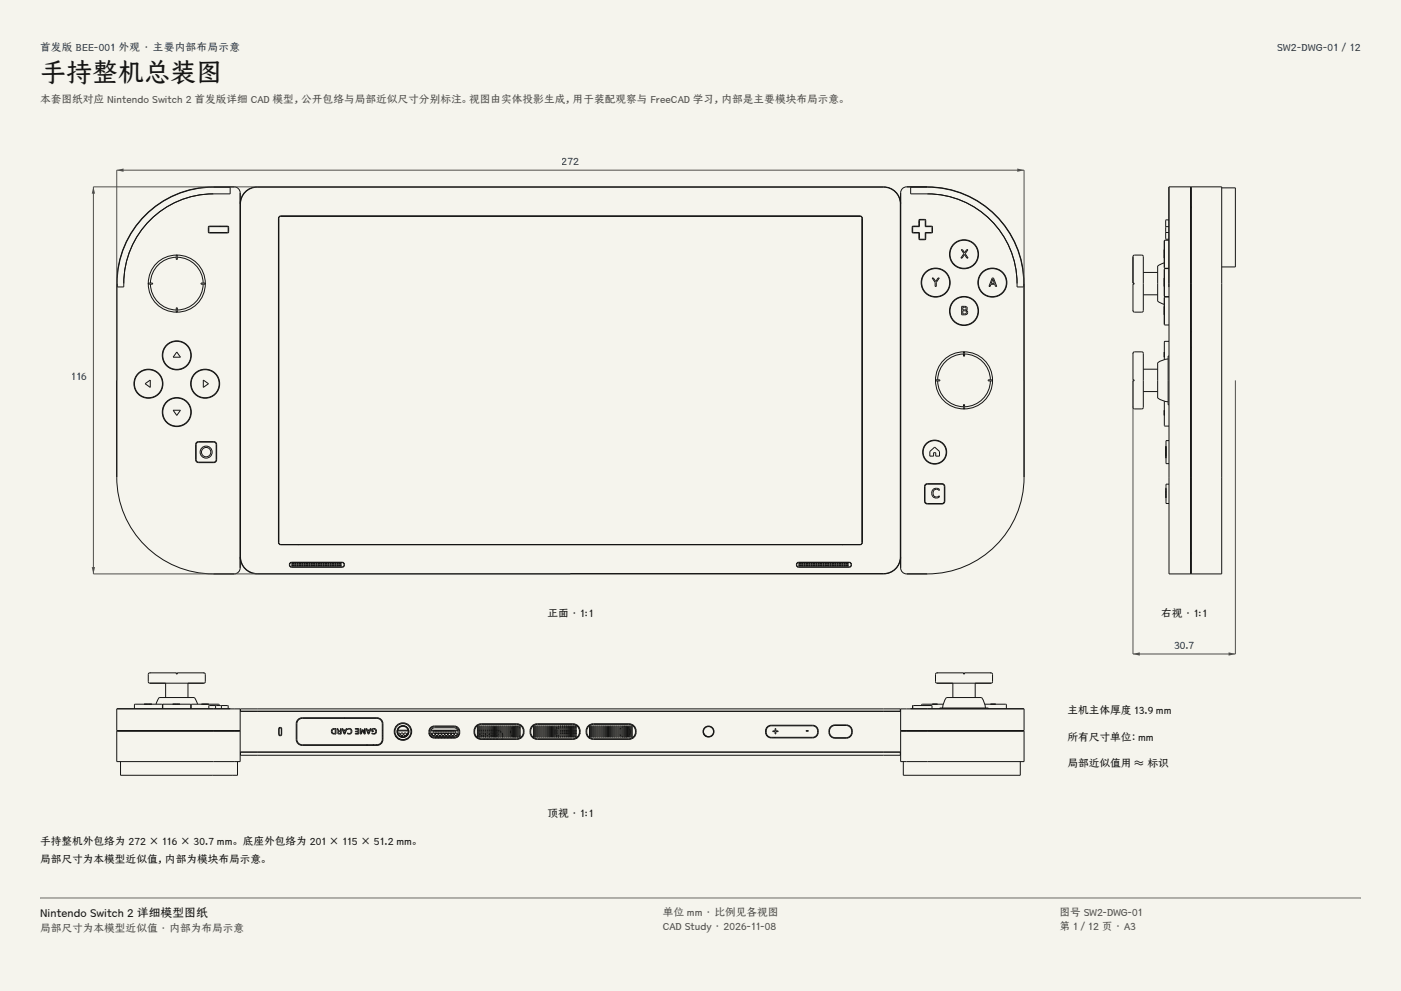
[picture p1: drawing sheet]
<svg xmlns="http://www.w3.org/2000/svg" width="420mm" height="297mm" viewBox="0 0 420 297" stroke-linecap="round" stroke-linejoin="round" font-family="sans-serif">
<g fill="#f5f4ed">
<path d="M0 0h420v297h-420z"/>
<path d="M12 12h396v275h-396z"/>
</g>
<g fill="none" stroke="#141413" stroke-width=".3">
<path d="M73.3 57.9a5 5 0 0 1 3.8-1.8h187.8a5 5 0 0 1 5 5v105.8a5 5 0 0 1-5 5h-187.8a5 5 0 0 1-5-5v-105.8a5 5 0 0 1 1.2-3.2zM270.5 56.5l.8-.4a41.9 41.9 0 0 1 15.1 1.1 29 29 0 0 1 20.6 27.8v58a29 29 0 0 1-29 29h-6.2a1.8 1.8 0 0 1-1.8-1.8v-112.4zM273 56.1a34.1 34.1 0 0 1 17.2 2.7 29 29 0 0 1 16.7 27.2h-2a26.9 26.9 0 0 0-26.9-27.9h-5zM43.5 64.5a28.9 28.9 0 0 1 20.5-8.5h6.2a1.8 1.8 0 0 1 1.8 1.8v112.4a1.8 1.8 0 0 1-1.8 1.8 42.4 42.4 0 0 1-14.6-1.2 29 29 0 0 1-20.6-27.8v-58a28.9 28.9 0 0 1 8.5-20.5zM43.6 64.6a28.8 28.8 0 0 1 20.4-8.5h5v2a32.8 32.8 0 0 0-15 1.9 27 27 0 0 0-16.9 26h-2a28.9 28.9 0 0 1 8.5-21.4zM52.8 76.5h.4v1.2h-.4zM52.8 77.1a7.9 7.9 0 0 0-7.7 7.7M53.2 77.1a7.9 7.9 0 0 1 7.7 7.7M62.5 67.9l.3-.1h5.4l.4 .3v1.4l-.4 .3h-5.4l-.3-.3zM62.7 68l5.5-.1 .2 .3v1.2l-.2 .3h-5.3l-.3-.3zM65.7 67.8l.1 .1M66.1 67.8l.1 .1"/>
<path d="M67.9 67.8l-.1 .1M68.3 67.8l-.1 .1M72 61.1a5.1 5.1 0 0 1 5.1-5.1h187.8a5.1 5.1 0 0 1 5.1 5.1M83.7 64.9l.5-.2 173.9 .1 .4 .6v97.4l-.7 .5-173.9-.1-.4-.6v-97.2zM83.7 65l.5-.2 173.9 .1 .3 .5v97.4l-.6 .4-173.9-.1-.3-.5v-97.2zM273.5 67.9l2-.1 .1-2h1.8l.1 2 2 .1v1.8l-2 .1-.1 2h-1.8l-.1-2-2-.1zM273.7 68l1.9-.1 .1-1.9 1.5-.1 .2 .2v1.8l1.9 .1 .1 1.5-.2 .2h-1.8l-.1 1.9-1.5 .1-.2-.2v-1.8l-1.9-.1zM273.7 67.8l.1 .1M274.1 67.8l.1 .1M275.5 66.5l.1 .1M275.5 65.9l.2 .1M275.6 67.4l-.1 .1"/>
<path d="M275.8 65.7l.2 .2M285.9 79.2h.2M288.2 74.8h.3l.7 1 .6-1h.4l-.8 1.2 .8 1.3h-.3l-.8-1-.7 1h-.3l.9-1.3zM291.9 79.2h.2M44.5 84.8h1.3v.4h-1.3zM45.1 85.2a7.9 7.9 0 0 0 7.7 7.7M52.8 92.2h.4v1.3h-.4zM60.3 84.8h1.2v.4h-1.2zM60.9 85.2a7.9 7.9 0 0 1-7.7 7.7M279.4 83.3h.4l.7 1.1 .7-1.1h.4l-.9 1.3v1.2h-.4v-1.2zM288.3 91.8h.9a.61 .61 0 0 1 .7 .4 .61 .61 0 0 1-.3 .8 .71 .71 0 0 1 .5 .8 .71 .71 0 0 1-.9 .5h-.9zM288.6 93.1h.6a.47 .47 0 0 1 .5 .5 .47 .47 0 0 1-.5 .5h-.6z"/>
<path d="M288.6 92.1h.5a.39 .39 0 0 1 .5 .4 .39 .39 0 0 1-.5 .4h-.5zM297.4 83.3h.4l1 2.5h-.4l-.2-.6h-1.1l-.3 .6h-.3zM297.6 83.7l.5 1.2h-.9zM43.5 115l1.6-1.1v2.2zM53 105.5l1.1 1.5h-2.2zM61 113.9l1.5 1.1-1.5 1.1zM83.5 114.4h.1M83.5 112.2h.1M258.4 114.4h.1M258.4 112.2h.1M280.5 113.8h1.3v.4h-1.3zM281.1 114.2a7.9 7.9 0 0 0 7.7 7.7"/>
<path d="M288.8 105.5h.4v1.2h-.4zM288.8 106.1a7.9 7.9 0 0 0-7.7 7.7M289.2 106.1a7.9 7.9 0 0 1 7.7 7.7M296.3 113.8h1.2v.4h-1.2zM296.9 114.2a7.9 7.9 0 0 1-7.7 7.7M51.9 122.9h2.2l-1.1 1.6zM58.9 132.6l.6-.3h4.6a.85 .85 0 0 1 .9 .9v4.6a.85 .85 0 0 1-.9 .8h-4.6a.85 .85 0 0 1-.8-.8v-4.6zM59 132.7l.5-.2h4.6l.5 .2 .2 .5v4.6l-.2 .5-.5 .2h-4.6l-.5-.2-.2-.5v-4.6zM278.8 135.3l1.4-1.3 1.5 1.3v1.4h-1.2v-1h-.6v1h-1.1zM288.8 121.2h.4v1.3h-.4zM277.4 145.2l.6-.2h4.4a.85 .85 0 0 1 .9 .8v4.4a.85 .85 0 0 1-.9 .9h-4.4a.85 .85 0 0 1-.8-.9v-4.4zM277.5 145.3l.5-.2h4.4l.5 .2 .2 .5v4.4l-.2 .5-.5 .2h-4.4l-.5-.2-.2-.5v-4.4z"/>
<path d="M279.7 146.7a1.57 1.57 0 0 1 1.9-.1v.4a1.1 1.1 0 0 0-1.6 0 1.1 1.1 0 0 0 0 1.6 1.1 1.1 0 0 0 1.6 0 .87 .87 0 0 1-1.2 .6 1.52 1.52 0 0 1-.7-2.5zM72 166.9a5.1 5.1 0 0 0 5.1 5.1h187.8a5.1 5.1 0 0 0 5.1-5.1M86.9 168.7l.5-.2h15.2a.76 .76 0 0 1 .7 .8 .76 .76 0 0 1-.7 .7h-15.2l-.6-.4zM87.1 168.7l15.5-.1 .5 .3 .1 .5-.6 .5h-15.2l-.5-.5zM89.3 163.2l.2 .1M238.9 168.7l.5-.2h15.2a.76 .76 0 0 1 .7 .8 .76 .76 0 0 1-.7 .7h-15.2l-.6-.4zM239.1 168.7l15.5-.1 .5 .3 .1 .5-.6 .5h-15.2l-.5-.5zM252.6 163.2l-.1 .1M252.7 163.2l-.2 .1"/>
<circle cx="289" cy="76.2" r="4.4"/>
<circle cx="289" cy="76.2" r="4.2"/>
<circle cx="53" cy="85" r="8.6"/>
<circle cx="280.5" cy="84.7" r="4.4"/>
<circle cx="280.5" cy="84.7" r="4.2"/>
<circle cx="289" cy="93.2" r="4.4"/>
<circle cx="289" cy="93.2" r="4.2"/>
<circle cx="297.5" cy="84.7" r="4.4"/>
<circle cx="297.5" cy="84.7" r="4.2"/>
<circle cx="44.5" cy="115" r="4.4"/>
<circle cx="44.5" cy="115" r="4.2"/>
<circle cx="53" cy="106.5" r="4.4"/>
<circle cx="53" cy="106.5" r="4.2"/>
<circle cx="61.5" cy="115" r="4.4"/>
<circle cx="61.5" cy="115" r="4.2"/>
<circle cx="289" cy="114" r="8.6"/>
<circle cx="53" cy="123.5" r="4.4"/>
<circle cx="53" cy="123.5" r="4.2"/>
<circle cx="61.8" cy="135.5" r="1.81"/>
<circle cx="61.8" cy="135.5" r="1.4"/>
<circle cx="280.2" cy="135.5" r="3.6"/>
<circle cx="280.2" cy="135.5" r="3.5"/>
<circle cx="87.6" cy="169" r=".14"/>
<circle cx="87.6" cy="169.5" r=".14"/>
<circle cx="88.1" cy="169.5" r=".14"/>
<circle cx="88.1" cy="169" r=".14"/>
<circle cx="88.6" cy="169" r=".14"/>
<circle cx="88.6" cy="169.5" r=".14"/>
<circle cx="89.2" cy="169" r=".14"/>
<circle cx="89.2" cy="169.5" r=".14"/>
<circle cx="89.7" cy="169.5" r=".14"/>
<circle cx="89.7" cy="169" r=".14"/>
<circle cx="90.2" cy="169" r=".14"/>
<circle cx="90.2" cy="169.5" r=".14"/>
<circle cx="90.7" cy="169.5" r=".14"/>
<circle cx="90.7" cy="169" r=".14"/>
<circle cx="91.2" cy="169" r=".14"/>
<circle cx="91.2" cy="169.5" r=".14"/>
<circle cx="91.8" cy="169.5" r=".14"/>
<circle cx="91.8" cy="169" r=".14"/>
<circle cx="92.3" cy="169.5" r=".14"/>
<circle cx="92.3" cy="169" r=".14"/>
<circle cx="92.8" cy="169" r=".14"/>
<circle cx="92.8" cy="169.5" r=".14"/>
<circle cx="93.3" cy="169" r=".14"/>
<circle cx="93.3" cy="169.5" r=".14"/>
<circle cx="93.8" cy="169" r=".14"/>
<circle cx="93.8" cy="169.5" r=".14"/>
<circle cx="94.4" cy="169" r=".14"/>
<circle cx="94.4" cy="169.5" r=".14"/>
<circle cx="94.9" cy="169.5" r=".14"/>
<circle cx="94.9" cy="169" r=".14"/>
<circle cx="95.4" cy="169" r=".14"/>
<circle cx="95.4" cy="169.5" r=".14"/>
<circle cx="95.9" cy="169" r=".14"/>
<circle cx="95.9" cy="169.5" r=".14"/>
<circle cx="96.4" cy="169.5" r=".14"/>
<circle cx="96.4" cy="169" r=".14"/>
<circle cx="97" cy="169.5" r=".14"/>
<circle cx="97" cy="169" r=".14"/>
<circle cx="97.5" cy="169.5" r=".14"/>
<circle cx="97.5" cy="169" r=".14"/>
<circle cx="98" cy="169.5" r=".14"/>
<circle cx="98" cy="169" r=".14"/>
<circle cx="98.5" cy="169" r=".14"/>
<circle cx="98.5" cy="169.5" r=".14"/>
<circle cx="99" cy="169.5" r=".14"/>
<circle cx="99" cy="169" r=".14"/>
<circle cx="99.6" cy="169.5" r=".14"/>
<circle cx="99.6" cy="169" r=".14"/>
<circle cx="100.1" cy="169" r=".14"/>
<circle cx="100.1" cy="169.5" r=".14"/>
<circle cx="100.6" cy="169.5" r=".14"/>
<circle cx="100.6" cy="169" r=".14"/>
<circle cx="101.1" cy="169" r=".14"/>
<circle cx="101.1" cy="169.5" r=".14"/>
<circle cx="101.6" cy="169.5" r=".14"/>
<circle cx="101.6" cy="169" r=".14"/>
<circle cx="102.2" cy="169" r=".14"/>
<circle cx="102.2" cy="169.5" r=".14"/>
<circle cx="239.6" cy="169.5" r=".14"/>
<circle cx="239.6" cy="169" r=".14"/>
<circle cx="240.1" cy="169" r=".14"/>
<circle cx="240.1" cy="169.5" r=".14"/>
<circle cx="240.6" cy="169" r=".14"/>
<circle cx="240.6" cy="169.5" r=".14"/>
<circle cx="241.2" cy="169" r=".14"/>
<circle cx="241.2" cy="169.5" r=".14"/>
<circle cx="241.7" cy="169.5" r=".14"/>
<circle cx="241.7" cy="169" r=".14"/>
<circle cx="242.2" cy="169" r=".14"/>
<circle cx="242.2" cy="169.5" r=".14"/>
<circle cx="242.7" cy="169" r=".14"/>
<circle cx="242.7" cy="169.5" r=".14"/>
<circle cx="243.2" cy="169.5" r=".14"/>
<circle cx="243.2" cy="169" r=".14"/>
<circle cx="243.8" cy="169.5" r=".14"/>
<circle cx="243.8" cy="169" r=".14"/>
<circle cx="244.3" cy="169.5" r=".14"/>
<circle cx="244.3" cy="169" r=".14"/>
<circle cx="244.8" cy="169" r=".14"/>
<circle cx="244.8" cy="169.5" r=".14"/>
<circle cx="245.3" cy="169" r=".14"/>
<circle cx="245.3" cy="169.5" r=".14"/>
<circle cx="245.8" cy="169.5" r=".14"/>
<circle cx="245.8" cy="169" r=".14"/>
<circle cx="246.4" cy="169.5" r=".14"/>
<circle cx="246.4" cy="169" r=".14"/>
<circle cx="246.9" cy="169" r=".14"/>
<circle cx="246.9" cy="169.5" r=".14"/>
<circle cx="247.4" cy="169.5" r=".14"/>
<circle cx="247.4" cy="169" r=".14"/>
<circle cx="247.9" cy="169.5" r=".14"/>
<circle cx="247.9" cy="169" r=".14"/>
<circle cx="248.4" cy="169" r=".14"/>
<circle cx="248.4" cy="169.5" r=".14"/>
<circle cx="249" cy="169.5" r=".14"/>
<circle cx="249" cy="169" r=".14"/>
<circle cx="249.5" cy="169" r=".14"/>
<circle cx="249.5" cy="169.5" r=".14"/>
<circle cx="250" cy="169" r=".14"/>
<circle cx="250" cy="169.5" r=".14"/>
<circle cx="250.5" cy="169" r=".14"/>
<circle cx="250.5" cy="169.5" r=".14"/>
<circle cx="251" cy="169" r=".14"/>
<circle cx="251" cy="169.5" r=".14"/>
<circle cx="251.6" cy="169.5" r=".14"/>
<circle cx="251.6" cy="169" r=".14"/>
<circle cx="252.1" cy="169" r=".14"/>
<circle cx="252.1" cy="169.5" r=".14"/>
<circle cx="252.6" cy="169.5" r=".14"/>
<circle cx="252.6" cy="169" r=".14"/>
<circle cx="253.1" cy="169" r=".14"/>
<circle cx="253.1" cy="169.5" r=".14"/>
<circle cx="253.6" cy="169" r=".14"/>
<circle cx="253.6" cy="169.5" r=".14"/>
<circle cx="254.2" cy="169.5" r=".14"/>
<circle cx="254.2" cy="169" r=".14"/>
</g>
<path d="M35 114v-63h272v63" fill="none" stroke="#504e49" stroke-width=".3"/>
<g fill="#504e49">
<path d="M35 51l2-.5v1z"/>
<path d="M305 50.5l2 .5-2 .5z"/>
</g>
<path d="M171 56h-143v116h143" fill="none" stroke="#504e49" stroke-width=".3"/>
<g fill="#504e49">
<path d="M28 56l.5 2h-1z"/>
<path d="M27.5 170h1l-.5 2z"/>
</g>
<g fill="none" stroke="#141413" stroke-width=".3">
<path d="M350.5 56h15.8v116h-15.8zM350.5 56.1v29.9M357 56v29M357.1 56v116M366.3 56.3h4.1v23.7h-4.1M339.7 76.9v7.9M340 76.5l2.3-.1a.94 .94 0 0 1 .5 1.3v14.2a1.31 1.31 0 0 1-.5 1.6h-2.3M340 76.5l-.3 .4M340 76.5h.1M349 74.8v2.5M349 74.8h.1M349 76h.1"/>
<path d="M349 77.3h.1M349.1 78.8a2.21 2.21 0 0 0-2 1.2v10.3l2 .9M349.1 72.2v8M349.5 67.9v1.8M349.5 69.7v2h.9M349.5 67.9h.9M349.5 69.7h.9M350.4 72h-1.1l-.2 .2M350.4 65.9h-.9v2M357 62h.1M357 62.3h.1M357.1 62h.1"/>
<path d="M357.1 62.3h.1M339.7 84.8h.3v.4h-.3v7.9M339.7 93.1l.3 .4M339.7 92.9v.2M339.8 84.8v.4M340 93.5h.1M342.8 88.3h4.3M342.8 81.6h4.3M349 83.3v2.5M349 83.3h.1M349 85.8h.1M349 91.8h.1"/>
<path d="M349 93h.1M349 94.3h.1M349 91.8v1.2M349 93v.2M349 93.2v1.1M349.1 80.2l.2 .2h1.1M349.1 88.7l.2 .2h1.2M349.1 97.2l.2 .2h1.2M349.1 80.7v8M349.1 89.2v4M349.1 89.2v8M349.1 93.2v4"/>
<path d="M350.2 80.4v.1M350.2 88.9v.1M350.4 80.5h-1.1l-.2 .2M350.5 89h-1.2l-.2 .2M357 85v58M357 98.6h.1M357 99.4h.1M357 99.5h.1M357 85l.1-28.8v115.6l-.1-28.8M357.1 98.6h.1M357.1 99.4h.1M357.1 99.5h.1"/>
<path d="M339.7 105.9v7.9h.3v.4h-.3v7.9M339.7 105.9v.2M339.8 113.8v.4M340 105.5l2.3-.1a.94 .94 0 0 1 .5 1.3v14.2a1.31 1.31 0 0 1-.5 1.6h-2.3M340 105.5l-.3 .4M340 105.5h.1M342.8 117.3h4.3M342.8 110.6h4.3M349 107h.1M349 105.5h.1M349 105.5v1.5M350.2 107.6a4.8 4.8 0 0 0-3.1 1.2v10.4a4.6 4.6 0 0 0 3.1 1.2"/>
<path d="M350.5 102.3h-1.2l-.2 .2v5.3M350.5 106.7h-.3v14.6h.3M357 105h.1M357 104.2h.1M357 104h.1M357.1 105h.1M357.1 104.2h.1M357.1 104h.1M339.7 122.1l.3 .4M339.7 121.9v.2M340 122.5h.1M349 122.9v1.6"/>
<path d="M349 122.9h.1M349 124.5h.1M349.1 120.2v7.3l.2 .2h1.2M349.5 135.3h.1M349.5 133.7v.3M349.5 136.7v.6M349.5 133.7h.1M349.5 137.3h.1M349.5 134v2.7M349.5 133.7v1.8M349.5 135.5v1.8M349.6 135.5v3.5h.9"/>
<path d="M350.5 132h-.9v3.5M349.5 146.6h.1M349.5 147h.1M349.5 148.6h.1M349.5 149h.1M349.5 149.3h.1M349.5 146.3h.1M349.5 147v1.6M349.5 149v.3M349.5 146.3v.3M350.5 145.1h-.9v5.8h.9M357 143v29"/>
<path d="M357 166h.1M357 165.7h.1M357.1 166h.1M357.1 165.7h.1"/>
</g>
<path d="M339.7 114v82h30.7v-82" fill="none" stroke="#504e49" stroke-width=".3"/>
<g fill="#504e49">
<path d="M339.7 196l2-.5v1z"/>
<path d="M368.3 195.5l2.1 .5-2.1 .5z"/>
</g>
<g fill="none" stroke="#141413" stroke-width=".3">
<path d="M35.1 212.5h33.9M40.3 212.4v-1.1l.2-.2h8l.2 .2v1.1M43.2 211h2.3M43.2 211h.1M44.2 211h.1M44.5 202l-.1 2.3 .5 .5M44.5 202h.1M44.6 211h.1M44.9 204.8h16.2M44.9 204.8h4.8v4.3M44.9 201.7l-.4 .3M44.9 201.7h7.9v.3h.4v-.3h7.9"/>
<path d="M44.9 201.7h.2M45.5 211h.1M46.8 211.1l.9-2h10.6l.9 2M48.7 212.2h.1M48.8 212.4v-1.1l.2-.2h8l.2 .2v1.1M51.8 211h2.1M51.8 211h.1M52.2 211h.1M52.8 211h.1M52.8 201.8h.4M53.5 211h.1M53.8 211h.1"/>
<path d="M53.9 211h.1M57.2 212.2h.1M60.4 211h2.2M60.4 211h.1M60.8 211h.1M60.9 201.7h.2M61.1 201.7l.4 .3M61.1 204.8h-4.7v4.3M61.5 211h.1M61.5 202h.1M61.5 202l.1 2.3-.5 .5M62.2 211h.1"/>
<path d="M62.6 211h.1M64 219.1l-28.8-.1h36.6l-1.6 .1M64 219.1h6.2M64.6 211.5h1.8M64.6 211.5h-2v.9M64.6 211.5v.9M65.7 211.5l-.2-.4h-8l-.2 .2v1.1M66.4 211.5h2v.9M66.4 211.5v.9M70.2 219.1h1.8M72 213.2h198M72 219h-37v-6.5h37v15.8h-37v-9.2h29"/>
<path d="M72.1 212.5h197.8v.7h-197.8zM83.7 218.3l.3-.1 .3 .3v1.5l-.3 .3-.3-.3zM83.7 218.1h.6l.2 .3v1.7l-.4 .4-.5-.4v-1.7zM88.9 216.4h.2M89.3 215.6l1.3-.5h22.4a1.8 1.8 0 0 1 1.8 1.8v4.7a1.8 1.8 0 0 1-1.8 1.8h-22.4a1.8 1.8 0 0 1-1.8-1.8v-4.7zM89.5 215.8l1.1-.5 22.8 .1 .7 .4 .4 .7v5.5l-.7 1-.8 .2-22.8-.1-1-.7-.2-.8v-4.7zM99.6 218.5l1.1-.1v1.6a.94 .94 0 0 1-1.2-.2 .94 .94 0 0 1 .1-1.3zM99.7 218.7l.8-.2v1.3a.7 .7 0 0 1-.8-.2 .7 .7 0 0 1 0-.9zM101 218.4h.2l.6 .6h.3v-.6h.2v1.6h-.5a.46 .46 0 0 1-.6-.3 .46 .46 0 0 1 .3-.6zM101.5 219.3l.6-.1v.6l-.6-.1zM102.5 218.4h.3l.1 .4h.7l.2-.4h.2l-.6 1.6h-.2zM103 219h.6l-.3 .8z"/>
<path d="M103.3 215.1v.2M104.2 218.5a.85 .85 0 0 1 1.3 .7 .85 .85 0 0 1-1.3 .7v-.3a.64 .64 0 0 0 .9 0 .64 .64 0 0 0 0-.9 .64 .64 0 0 0-.9 0zM106.5 218.4h1v1.6h-1v-.2h.8v-.5h-.8v-.2h.8v-.6h-.8zM108 218.4h.2v1.4l.4-1.1h.3l.4 1.1v-1.4h.2v1.6h-.3l-.5-1.1-.4 1.1h-.3zM109.7 218.4h.3l.1 .4h.8l.1-.4h.2l-.6 1.6h-.2zM110.2 219h.6l-.3 .8zM111.4 218.5a.87 .87 0 0 1 1.2 .1 .87 .87 0 0 1 .1 1.1 .87 .87 0 0 1-1.2 .2v-.3a.67 .67 0 0 0 .9 .1 .67 .67 0 0 0 .1-.9 .67 .67 0 0 0-.8-.2v.4h.3v.2h-.6zM114.6 219.1h.2M114.6 218.9h.2M114.8 219.7h-.2M118.2 219.1h.2M118.2 218.9h.2"/>
<path d="M118.4 219.7l-.1 .2M119.1 219.1h.1M119.1 218.9h.1M119.2 219.9h.1M119.2 219.1h3.2M119.3 218.9h3M119.3 219.7l.5 .1 .1 .4-.2 .2M122.3 219.7l-.3 .5M122.5 219.7h.1M122.5 218.9h.1M122.5 219.1h.1M123.2 218.9h.2"/>
<path d="M123.2 219.1h.2M123.4 219.7h-.2M123.4 219.7h.1M128.6 219.1h.2M128.6 218.9h.3M128.8 219.7l-.1 .4M129.1 218.1l1.1-.5h6a1.83 1.83 0 0 1 1.6 1.8 1.83 1.83 0 0 1-1.6 1.8h-6a1.86 1.86 0 0 1-1.6-1.2 1.86 1.86 0 0 1 .5-1.9zM129.1 218.4l1.2-.6h5.9a1.61 1.61 0 0 1 1.4 1.6 1.61 1.61 0 0 1-1.4 1.6h-5.9a1.63 1.63 0 0 1-1.2-2.6zM129.1 219.7l.2 .1 .1 .5M129.1 219.1h8.2M129.2 218.9h8M129.3 218.6l1-.5h5.8a1.29 1.29 0 0 1 1.2 1.3 1.29 1.29 0 0 1-1.2 1.3h-5.8a1.31 1.31 0 0 1-1-2.1z"/>
<path d="M129.9 219.7l-.3 .3 .4 .5 .4-.3-.2-.5M130.1 219.1l-.2 .2 .2 .4h6.2l.3-.2-.3-.4M130.3 219h.3M130.3 219.8h.3M130.7 219.7a.4 .4 0 0 0 0 .6 .4 .4 0 0 0 .5 0 .4 .4 0 0 0 0-.6M130.8 219h.3M130.8 219.8h.3M131.3 219h.1M131.3 219.8h.1M131.4 219h.2M131.6 219.8h-.2M131.7 219.7a.4 .4 0 0 0-.1 .6 .4 .4 0 0 0 .6 0 .4 .4 0 0 0-.1-.6"/>
<path d="M131.8 219h.3M131.8 219.8h.3M132.3 219h.3M132.6 219.7l-.3 .1M132.8 219h.1M132.8 219.8h.1M132.9 219h.2M133.1 219.8h-.2M133.1 219.7a.4 .4 0 0 1 .1 .6 .4 .4 0 0 1-.6 .1 .4 .4 0 0 1-.1-.6M133.3 219h.3M133.3 219.8h.3M133.6 219.7h.1"/>
<path d="M133.8 219h.3M133.8 219.8h.3M134 219.7h.1M134.1 219.8a.4 .4 0 0 1 0 .5 .4 .4 0 0 1-.6 .1 .4 .4 0 0 1 0-.6M134.3 219h.1M134.3 219.8h.1M134.4 219h.2M134.5 219.7h.1M134.6 219.8h-.2M134.8 219h.3M134.8 219.8h.3M135 219.7h.1"/>
<path d="M135.1 219.8a.4 .4 0 0 1-.1 .6 .4 .4 0 0 1-.5 0 .4 .4 0 0 1-.1-.6M135.1 219.8h.1M135.3 219h.3M135.3 219.8h.3M135.4 219.8a.4 .4 0 0 0 0 .6 .4 .4 0 0 0 .6 0 .4 .4 0 0 0 0-.6M135.5 219.7h.1M135.8 219h.1M135.8 219.8h.1M135.9 219h.2M135.9 219.8h.2M135.9 219.7h.1M136.1 219.8h.1"/>
<path d="M137.5 218.9h.3M137.6 219.1h.2M137.6 219.7h.1M137.6 219.7h.2M142.1 219.1h.2M142.1 218.9h.2M142.3 219.7h-.2M142.7 217.5l1.6-.6h10.7a2.36 2.36 0 0 1 2.1 2.4 2.36 2.36 0 0 1-2.1 2.3h-10.7a2.39 2.39 0 0 1-2.1-1.5 2.39 2.39 0 0 1 .5-2.6zM142.9 217.7l1.4-.6h10.6a2.16 2.16 0 0 1 2 2.2 2.16 2.16 0 0 1-2 2.1h-10.6a2.18 2.18 0 0 1-1.9-1.4 2.18 2.18 0 0 1 .5-2.3zM143.1 219.1h.3M143.1 218.9h.3M143.1 217.5l.3 .1-.1 3.4-.2-.1z"/>
<path d="M143.4 219.7h-.3M143.7 220v.1M143.7 219.1h.3M143.7 218.9h.3M144 219.8v.5M144.3 219.7l.2 .1M144.3 219.1h.2M144.3 218.9h.2M144.3 217.5l.2 .1-.1 3.4-.1-.1zM144.8 219.1h.3M144.8 218.9h.3M144.9 217.5l.2 .1-.1 3.4-.2-.1z"/>
<path d="M145.1 219.7l-.3 .2M145.4 219.7l.2 .4-.2 .3M145.4 219.1h.3M145.4 218.9h.3M145.4 217.5l.3 .1-.1 3.4-.2-.1zM146 219.1h.3M146 218.9h.3M146 217.5l.3 .1-.1 3.4-.2-.1zM146.3 219.7h-.3M146.5 220v.1M146.5 219.1h.3M146.5 218.9h.3"/>
<path d="M146.8 219.8v.5M147.1 219.7l.3 .1M147.1 219.1h.3M147.1 218.9h.3M147.1 217.5l.3 .1-.1 3.4-.2-.1zM147.7 219.1h.3M147.7 218.9h.3M147.7 217.5l.3 .1-.1 3.4-.2-.1zM148 219.7l-.3 .2M148.3 219.7l.2 .4-.2 .3M148.3 219.1h.2M148.3 218.9h.2"/>
<path d="M148.3 217.5l.2 .1-.1 3.4-.1-.1zM148.8 219.1h.3M148.8 218.9h.3M148.8 217.5l.3 .1-.1 3.4-.2-.1zM149.1 219.7h-.3M149.4 219.1h.3M149.4 220v.1M149.4 218.9h.3M149.4 217.5l.3 .1-.1 3.4-.2-.1zM150 219.3l.2 .3M150 219.1l.2 .2M150 217.5l.2 .1-.1 3.4-.1-.1z"/>
<path d="M150.5 219.7l.2 1.3M150.6 217.5l.2 .1-.1 3.4-.2-.1zM151.1 217.5l.3 .1-.1 3.4-.2-.1zM151.7 217.5l.3 .1-.1 3.4-.2-.1zM152.3 217.5l.2 .1-.1 3.4-.2-.1zM152.8 217.5l.3 .1-.1 3.4-.2-.1zM153.1 219v.7M153.4 217.5l.3 .1-.1 3.4-.2-.1zM153.7 218.1l-.3 .3M154 217.5l.2 .1-.1 3.4-.1-.1zM154.2 217.8l-.2 .1M154.8 217.7h-.3"/>
<path d="M155.1 217.7l.3 .1M155.1 217.5l.3 .1-.1 3.4-.2-.1zM155.7 218l.2 .3M155.7 217.5l.2 .1-.1 3.4-.1-.1zM159.7 217.7l1.4-.6h10.6a2.16 2.16 0 0 1 2 2.2 2.16 2.16 0 0 1-2 2.1h-10.6a2.18 2.18 0 0 1-1.9-1.4 2.18 2.18 0 0 1 .5-2.3zM159.9 217.5l.3 .1-.1 3.4-.2-.1zM160.5 217.5l.3 .1-.1 3.4-.2-.1zM161.1 217.5l.2 .1-.1 3.4-.1-.1zM161.7 217.5l.2 .1-.1 3.4-.2-.1zM162.2 217.5l.3 .1-.1 3.4-.2-.1zM162.8 217.5l.3 .1-.1 3.4-.2-.1zM163.4 217.5l.2 .1-.1 3.4-.2-.1z"/>
<path d="M163.9 217.5l.3 .1-.1 3.4-.2-.1zM164.5 217.5l.3 .1-.1 3.4-.2-.1zM165.1 217.5l.2 .1-.1 3.4-.1-.1zM165.6 217.5l.3 .1-.1 3.4-.2-.1zM166.2 217.5l.3 .1-.1 3.4-.2-.1zM166.5 218.7v1.4M166.8 217.5l.2 .1-.1 3.4-.1-.1zM167 218.2l-.2 .4M167 218.8v1.2M167 217.9l-.2 .3M167.4 217.5l.2 .1-.1 3.4-.2-.1zM167.6 217.9l-.3 .1"/>
<path d="M167.6 218.2l-.3 .2M167.6 217.6l-.3 .1M167.9 217.6h.3M167.9 217.6l.1 3.4M167.9 219.1h.3M167.9 219.7h.3M168.1 219h.1M168.1 219.8h.1M168.2 219h.1M168.2 219.8h.1M168.2 217.6h-.3M168.2 217.6v3.3l-.2 .1"/>
<path d="M168.2 217.8h-.3M168.2 218.1h-.3M168.5 217.6h.3M168.5 217.6l.1 3.4 .2-.1v-3.3M168.5 219.1h.3M168.5 217.8h.3M168.5 218.1h.3M168.5 219.7h.3M168.5 217.6h.2M168.6 219.8h.2M168.8 219h-.2M169 219.1h.3"/>
<path d="M169 217.8h.3M169 218.1h.3M169 219.7h.3M169 217.6h.3M169.1 217.5l.2 .1-.1 3.4-.2-.1zM169.1 219.8h.2M169.3 219h-.2M169.6 217.6h.3M169.6 217.6l.1 3.4 .2-.1v-3.3M169.6 219.1h.3M169.6 217.8h.3M169.6 218.1h.3"/>
<path d="M169.6 219.7h.3M169.7 219h.2M169.9 219.8h-.2M170.2 217.6h.3M170.2 217.6l.1 3.4 .2-.1v-3.3M170.2 219.1h.3M170.2 219h.2M170.2 217.8h.3M170.2 218.1h.3M170.4 219.8h-.2M170.5 219.7h-.3M170.8 217.6h.2"/>
<path d="M170.8 217.6l.1 3.4 .1-.1v-3.3M170.8 219.1h.2M170.8 219h.1M170.8 217.8h.2M170.8 218.1h.2M170.9 219.8h-.1M171 219.7h-.2M171.3 217.6h.3M171.3 217.6l.1 3.4 .2-.1v-3.3M171.3 219.1h.3M171.3 219h.1M171.3 219.8h.1"/>
<path d="M171.3 217.8h.3M171.3 218.1h.3M171.6 219.7h-.3M171.9 217.6h.3M171.9 217.6l.1 3.4 .2-.1v-3.3M171.9 219.1h.3M171.9 217.8h.3M171.9 218.1h.3M171.9 219.7h.3M172.2 219h.1M172.2 219.8h.1M172.5 217.6h.2"/>
<path d="M172.5 217.6l.1 3.4 .1-.1v-3.3M172.5 219.1h.2M172.5 217.8h.2M172.5 218.1h.2M172.5 219.7h.2M172.6 219h.1M172.6 219.8h.1M172.7 219h.1M172.7 219.8h.1M173 217.6h.3M173.2 217.8h.3M173.4 218.1h.3"/>
<path d="M173.7 219.7l.2 .1h-.2M173.7 219a1.83 1.83 0 0 1-1.4 2.5l-11.2 .1a2.36 2.36 0 0 1-2.2-2.3 2.36 2.36 0 0 1 2.2-2.4h10.7a2.15 2.15 0 0 1 2.1 2.2h-.2M176.3 217.5l1.6-.6h10.7a2.36 2.36 0 0 1 2.1 2.4 2.36 2.36 0 0 1-2.1 2.3h-10.7a2.39 2.39 0 0 1-2.1-1.5 2.39 2.39 0 0 1 .5-2.6zM176.5 217.7l1.4-.6h10.6a2.16 2.16 0 0 1 2 2.2 2.16 2.16 0 0 1-2 2.1h-10.6a2.18 2.18 0 0 1-1.9-1.4 2.18 2.18 0 0 1 .5-2.3zM176.7 217.5l.3 .1-.1 3.4-.2-.1zM177.3 217.5l.3 .1-.1 3.4-.2-.1zM177.9 217.5l.2 .1-.1 3.4-.1-.1zM178.5 217.5l.2 .1-.1 3.4-.2-.1zM179 217.5l.3 .1-.1 3.4-.2-.1zM179.6 217.5l.3 .1-.1 3.4-.2-.1zM180.2 217.5l.2 .1-.1 3.4-.2-.1zM180.7 217.5l.3 .1-.1 3.4-.2-.1z"/>
<path d="M181.3 217.5l.3 .1-.1 3.4-.2-.1zM181.9 217.5l.2 .1-.1 3.4-.1-.1zM182.4 217.5l.3 .1-.1 3.4-.2-.1zM183 217.5l.3 .1-.1 3.4-.2-.1zM183.6 217.5l.2 .1-.1 3.4-.1-.1zM184.2 217.5l.2 .1-.1 3.4-.2-.1zM184.7 217.5l.3 .1-.1 3.4-.2-.1zM185.3 217.5l.3 .1-.1 3.4-.2-.1zM185.9 217.5l.2 .1-.1 3.4-.2-.1zM186.1 218.2l-.3 .4M186.4 217.5l.3 .1-.1 3.4-.2-.1zM186.7 217.8l-.3 .2"/>
<path d="M187 217.5l.3 .1-.1 3.4-.2-.1zM187.3 217.7h-.3M187.6 217.7l.2 .1M187.6 217.5l.2 .1-.1 3.4-.1-.1zM188.1 217.9l.3 .2M188.1 217.5l.3 .1-.1 3.4-.2-.1zM188.7 218.5l.2 .7-.2 1M188.7 217.5l.3 .1-.1 3.4-.2-.1zM189.3 217.5l.2 .1-.1 3.4-.1-.1zM210.8 219.1h.1M210.8 218.9h.2M210.8 219.7l.2 .5"/>
<path d="M213.8 219.8l.1 .2M213.8 218.9h.2M213.9 219.1h.1M229.5 219.1h.2M229.5 218.9h.2M229.7 219.7h-.2M230 218.1l1.2-.6h12.4a1.74 1.74 0 0 1 1.5 1.8 1.74 1.74 0 0 1-1.5 1.7h-12.4a1.76 1.76 0 0 1-1.2-2.9zM230 217.8l1.2-.4h12.4a1.91 1.91 0 0 1 1.7 1.9 1.91 1.91 0 0 1-1.7 1.9h-12.4a1.94 1.94 0 0 1-1.6-1.3 1.94 1.94 0 0 1 .4-2.1zM232.4 218.4h.2v.7h.7v.2h-.7v.7h-.2v-.7h-.7v-.2h.7zM241.6 219h.7v.2h-.7zM249 217.8l1.3-.5h3.4a2.01 2.01 0 0 1 1.8 2 2.01 2.01 0 0 1-1.8 2h-3.4a2.04 2.04 0 0 1-1.7-1.4 2.04 2.04 0 0 1 .4-2.1zM249.2 217.9l1.1-.5h3.4a1.83 1.83 0 0 1 1.6 1.9 1.83 1.83 0 0 1-1.6 1.8h-3.4a1.86 1.86 0 0 1-1.6-1.2 1.86 1.86 0 0 1 .5-2z"/>
<path d="M270 219h37v-6.5h-37v15.8h37v-9.2h-29M270 219.1h1.8M271.8 219.1l-1.6-.1h36.6l-28.8 .1M271.8 219.1h6.2M273 212.5h33.9M273.6 212.4v-.9h5.8v.9M279.5 211h.1M279.5 211h1.6M280.5 202v2.3l.4 .5M280.5 202h.1M280.9 204.8h16.2M280.9 204.8h4.8v4.3"/>
<path d="M280.9 201.7l-.4 .3M280.9 201.7h7.9v.3h.4v-.3h7.9M280.9 201.7h.2M281.1 211h.1M281.7 212.4v-.2h14.6v.2M282.6 212.2l.3-1.7 .8-1.4h10.6l.8 1.4 .3 1.7M282.8 211.1h-6.3l-.2 .4M288.8 201.8h.4M295.2 211.1h6.3l.2 .1v1.2M296.9 201.7h.2M297 211h1.5M297 211h.1"/>
<path d="M297.1 201.7l.4 .3M297.1 204.8h-4.7v4.3M297.5 202h.1M297.5 202l.1 2.3-.5 .5M298.5 211h.1M36.1 228.3v4.1h33.9h1.2v-4.1M72 225.4h198M72.1 225.4h197.8v1h-197.8zM77.3 225.4h.1M78.7 225.4h.1M79.5 225.4h.1M87 225.4h.1"/>
<path d="M109.8 223.2l.2 .2M110.1 223.2l.1 .2M111.8 223.2h.3M113.1 223.2h-.4M113.5 223.1l.2 .1M114.2 222.7v.2M114.5 222.2l.2 .1M114.5 222.6l-.1 .1M114.6 220.4l.2 .1M114.6 221.3l.2 .1M114.8 220.6h-.2M114.8 221.5l-.2 .1"/>
<path d="M118.5 220.4h.2M118.6 220.6h.1M118.6 220.6l.2 .1 .2 .4M119.2 221l.5 .4M119.5 221.5l.4 .2M119.5 220.5h.1M119.7 220.6l.2 .1M120.1 220.9h.1M120.2 220.7l.3-.1 .4 .2M120.3 221.6l-.2 .2M120.8 221.7l.1 .2M120.9 221h.1"/>
<path d="M121.1 221h.1M121.2 221.6l-.1 .3M121.5 221.5l.3 .2M121.6 220.6l-.5 .2M121.7 220.7h.1M122.1 221.3l.2 .1M122.1 220.4h.1M122.7 220.7l.1 .2M123 220.2l.2 .2M128.8 220.3l.3 .2M128.9 220.6l.4 .1 .1 .3M129.6 220.9v.2"/>
<path d="M129.9 220.6l.4 .1M130.4 221l-.1 .2M130.6 221v.2M130.7 220.7h.5M131.3 221v.2M131.5 221l.1 .2M131.6 220.7h.6M132.3 221l-.1 .2M132.5 221v.2M132.6 220.7h.5M133.2 221v.2M133.4 221l.1 .2"/>
<path d="M133.5 220.7h.6M134.2 221l-.1 .2M134.4 221v.2M134.5 220.7h.5M135.1 221v.2M135.3 221l.1 .2M135.4 220.7h.6M136.1 221l-.1 .2M136.3 221v.2M137 220.7v.3M137.3 220.4l.3 .1M137.5 220.6l-.3 .2"/>
<path d="M142.4 220.6l.4 .4M142.6 220.4l-.2 .1M142.9 220.9v.2M143.1 220.4h.3M143.4 220.6h-.3M143.6 221.3l-.3 .1M143.7 220.9v-3.3l.2-.1 .1 3.4-.2 .1M143.7 220.9l.1 .1M143.7 220.9h.1M144 220.7l-.1 .3M144 221.6h.5M144.3 220.6l.2 .1"/>
<path d="M144.5 220.3l-.2 .2M144.8 220.2l.3 .2M145 221.6h.4M145.1 220.6l-.3 .2M145.4 220.6l.2 .4M145.9 221.6h.5M146 220.4h.3M146.3 220.6h-.3M146.5 220.9v-3.3l.2-.1 .1 3.4-.2 .1M146.5 220.9l.1 .1M146.5 220.9h.1M146.8 220.7l-.1 .3"/>
<path d="M146.9 221.6h.4M147.1 220.6l.3 .1M147.4 220.3l-.3 .2M147.7 220.2l.3 .2M147.8 221.6h.5M148 220.6l-.3 .2M148.3 220.6l.1 .4M148.8 221.6h.4M148.8 220.4h.3M149.1 220.6h-.3M149.4 220.9h.1M150.5 221.4v.2"/>
<path d="M150.7 221.4v.2M153.4 220.3l.3 .3M154 220.8l.2 .1M154.6 221h.1M154.6 221v-3.5l.2 .1-.1 3.4M155.4 220.9h-.3M155.9 220.4l-.2 .3M166.8 220.2l.2 .4M166.8 220.6l.2 .3M167.3 220.8l.3 .1M167.3 220.4l.3 .2M167.9 220.7h.3"/>
<path d="M168 221h.1M168.5 220.7h.3M169 220.7h.3M169.6 220.7h.3M170.2 220.7h.3M170.8 220.7h.2M171.3 220.7h.3M171.9 220.7h.3M172.5 220.7h.2M172.5 221.2h.5M172.9 221h.3M173.2 220.7h.3"/>
<path d="M185.8 220.1l.3 .4M186.4 220.7l.3 .2M187 221h.2M187.8 220.9l-.2 .1M188.4 220.6l-.3 .2M211.2 220.2l.3 .2M211.5 220.6l.5 .2M212.2 220.7v.2M212.8 220.7l.1 .1M213.3 220.4l.2 .1M230 220.3l-.2 .1M230.3 220.7l-.1 .1"/>
<path d="M231 221v.1M232.1 221v.2M232.3 221v.2M255 225.4h.1M262.5 225.4h.1M263.3 225.4h.1M264.7 225.4h.1M270.8 228.3v4.1h1.1h34v-4.1"/>
<circle cx="120.8" cy="219.3" r="2.63"/>
<circle cx="120.8" cy="219.3" r="2.41"/>
<circle cx="120.8" cy="219.3" r="1.77"/>
<circle cx="120.8" cy="219.3" r="1.75"/>
<circle cx="120.8" cy="219.3" r="1.58"/>
<circle cx="130.3" cy="219.8" r=".02"/>
<circle cx="130.3" cy="219" r=".02"/>
<circle cx="130.5" cy="219.8" r=".02"/>
<circle cx="130.5" cy="219" r=".02"/>
<circle cx="130.8" cy="219.8" r=".02"/>
<circle cx="130.8" cy="219" r=".02"/>
<circle cx="131" cy="219.8" r=".02"/>
<circle cx="131" cy="219" r=".02"/>
<circle cx="131.3" cy="219.8" r=".02"/>
<circle cx="131.3" cy="219" r=".02"/>
<circle cx="131.5" cy="219.8" r=".02"/>
<circle cx="131.5" cy="219" r=".02"/>
<circle cx="131.8" cy="219.8" r=".02"/>
<circle cx="131.8" cy="219" r=".02"/>
<circle cx="132" cy="219.8" r=".02"/>
<circle cx="132" cy="219" r=".02"/>
<circle cx="132.3" cy="219.8" r=".02"/>
<circle cx="132.3" cy="219" r=".02"/>
<circle cx="132.5" cy="219.8" r=".02"/>
<circle cx="132.5" cy="219" r=".02"/>
<circle cx="132.8" cy="219.8" r=".02"/>
<circle cx="132.8" cy="219" r=".02"/>
<circle cx="133" cy="219.8" r=".02"/>
<circle cx="133" cy="219" r=".02"/>
<circle cx="133.3" cy="219.8" r=".02"/>
<circle cx="133.3" cy="219" r=".02"/>
<circle cx="133.5" cy="219.8" r=".02"/>
<circle cx="133.5" cy="219" r=".02"/>
<circle cx="133.8" cy="219.8" r=".02"/>
<circle cx="133.8" cy="219" r=".02"/>
<circle cx="134" cy="219.8" r=".02"/>
<circle cx="134" cy="219" r=".02"/>
<circle cx="134.3" cy="219.8" r=".02"/>
<circle cx="134.3" cy="219" r=".02"/>
<circle cx="134.5" cy="219.8" r=".02"/>
<circle cx="134.5" cy="219" r=".02"/>
<circle cx="134.8" cy="219.8" r=".02"/>
<circle cx="134.8" cy="219" r=".02"/>
<circle cx="135" cy="219.8" r=".02"/>
<circle cx="135" cy="219" r=".02"/>
<circle cx="135.3" cy="219.8" r=".02"/>
<circle cx="135.3" cy="219" r=".02"/>
<circle cx="135.5" cy="219.8" r=".02"/>
<circle cx="135.5" cy="219" r=".02"/>
<circle cx="135.8" cy="219.8" r=".02"/>
<circle cx="135.8" cy="219" r=".02"/>
<circle cx="136" cy="219.8" r=".02"/>
<circle cx="136" cy="219" r=".02"/>
<circle cx="168.1" cy="219.8" r=".02"/>
<circle cx="168.1" cy="219" r=".02"/>
<circle cx="168.6" cy="219.8" r=".02"/>
<circle cx="168.6" cy="219" r=".02"/>
<circle cx="169.1" cy="219.8" r=".02"/>
<circle cx="169.1" cy="219" r=".02"/>
<circle cx="169.6" cy="219.8" r=".02"/>
<circle cx="169.6" cy="219" r=".02"/>
<circle cx="169.8" cy="219.8" r=".02"/>
<circle cx="169.8" cy="219" r=".02"/>
<circle cx="170.3" cy="219.8" r=".02"/>
<circle cx="170.3" cy="219" r=".02"/>
<circle cx="170.8" cy="219.8" r=".02"/>
<circle cx="170.8" cy="219" r=".02"/>
<circle cx="171.3" cy="219.8" r=".02"/>
<circle cx="171.3" cy="219" r=".02"/>
<circle cx="172.1" cy="219.8" r=".02"/>
<circle cx="172.1" cy="219" r=".02"/>
<circle cx="172.6" cy="219.8" r=".02"/>
<circle cx="172.6" cy="219" r=".02"/>
<circle cx="173.8" cy="219.8" r=".02"/>
<circle cx="173.8" cy="219" r=".02"/>
<circle cx="212.4" cy="219.3" r="1.66"/>
<circle cx="212.4" cy="219.3" r="1.5"/>
<circle cx="120.5" cy="220.1" r=".4"/>
<circle cx="121.4" cy="220.1" r=".4"/>
<circle cx="136.6" cy="220.1" r=".4"/>
</g>
<path d="M12 269.3h396zM12 269h396v.3h-396z" fill-rule="evenodd" fill="#504e49"/>
<text font-size="7.8" fill="#141413" x="12" y="24.7">手持整机总装图</text>
<text font-size="3.5" fill="#141413" x="12" y="274.9">Nintendo Switch 2 详细模型图纸</text>
<g font-size="3.2" fill="#1b365d">
<text x="12" y="15.3">首发版 BEE-001 外观 · 主要内部布局示意</text>
<text x="382.9" y="15.3">SW2-DWG-01 / 12</text>
<text x="168.4" y="49.4">272</text>
<text x="21.5" y="114">116</text>
<text x="352" y="194.4">30.7</text>
</g>
<g font-size="3.2" fill="#504e49">
<text x="12" y="30.9">本套图纸对应 Nintendo Switch 2 首发版详细 CAD 模型，公开包络与局部近似尺寸分别标注。视图由实体投影生成，用于装配观察与 FreeCAD 学习，内部是主要模块布局示意。</text>
<text x="198.7" y="274.5">单位 mm · 比例见各视图</text>
<text x="317.6" y="274.5">图号 SW2-DWG-01</text>
<text x="12" y="279.3">局部尺寸为本模型近似值 · 内部为布局示意</text>
<text x="198.7" y="278.8">CAD Study · 2026-11-08</text>
<text x="317.6" y="278.8">第 1 / 12 页 · A3</text>
</g>
<g font-size="3.2" fill="#141413">
<text x="164.1" y="185">正面 · 1:1</text>
<text x="348.1" y="185">右视 · 1:1</text>
<text x="320" y="214">主机主体厚度 13.9 mm</text>
<text x="320" y="222">所有尺寸单位：mm</text>
<text x="320" y="230">局部近似值用 ≈ 标识</text>
<text x="164.1" y="245">顶视 · 1:1</text>
<text x="12" y="253.3">手持整机外包络为 272 × 116 × 30.7 mm。 底座外包络为 201 × 115 × 51.2 mm。</text>
<text x="12" y="258.6">局部尺寸为本模型近似值，内部为模块布局示意。</text>
</g>
</svg>
